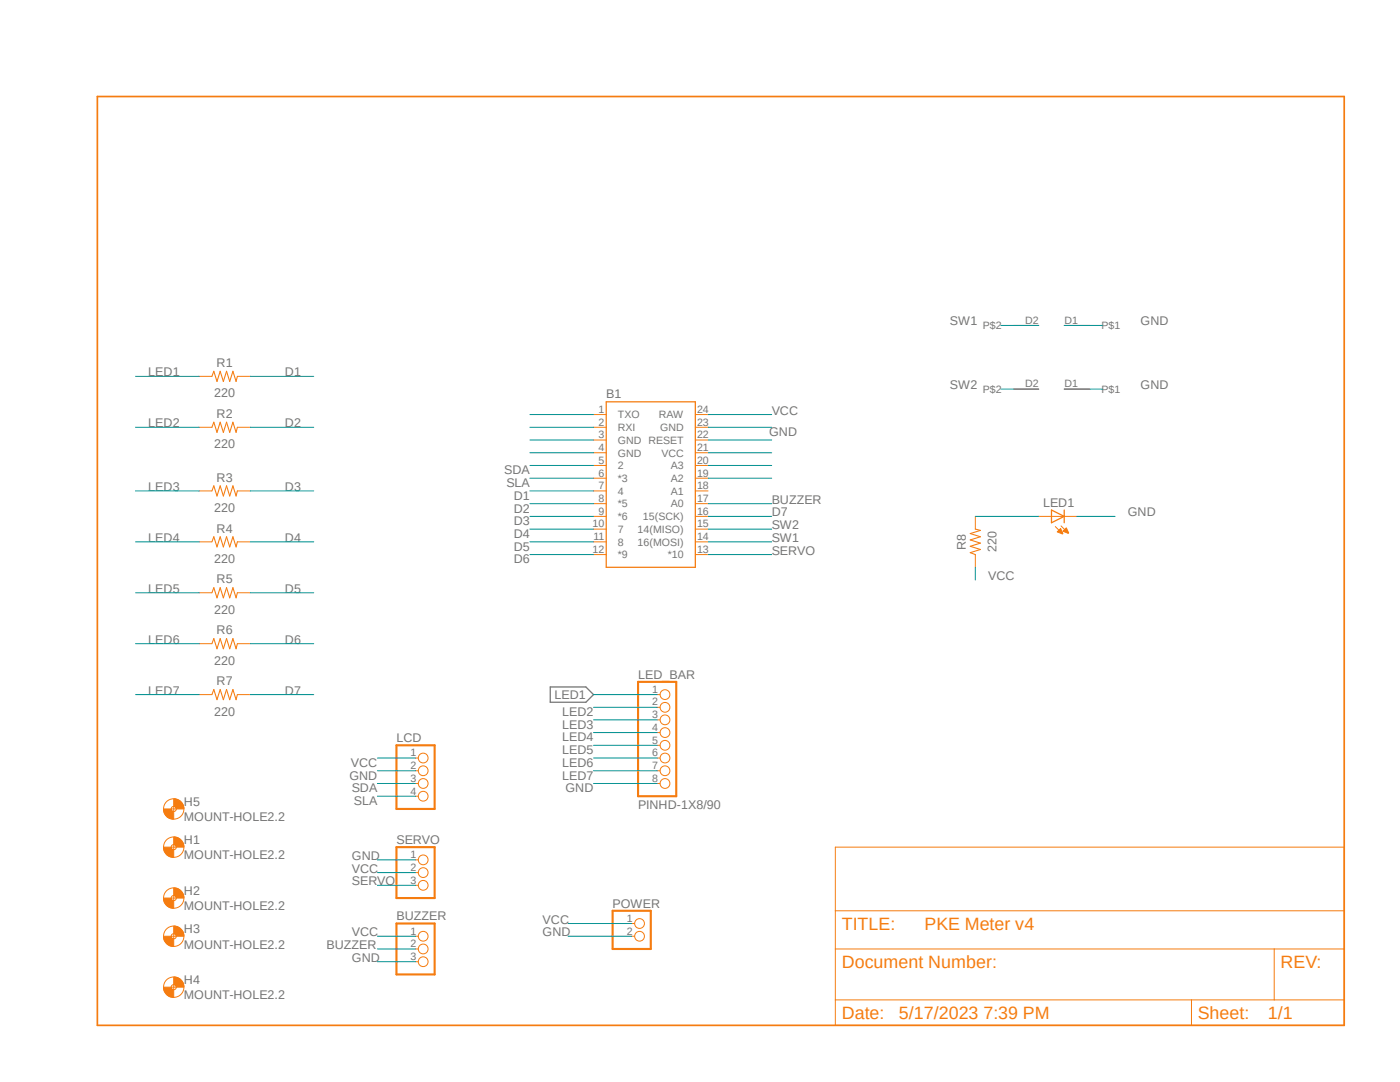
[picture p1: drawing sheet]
<svg xmlns="http://www.w3.org/2000/svg" width="279mm" height="216mm" viewBox="0 0 279 216" stroke-linecap="round" stroke-linejoin="round" font-family="sans-serif">
<path d="M18.9 18.9l249.7 186.2M268.6 18.9l-249.7 186.2" fill="none" stroke="#fff" stroke-width=".2"/>
<path d="M109.8 137.1h7.1l1.5 1.5-1.5 1.5h-7.1z" fill="none" stroke="#757575" stroke-width=".25"/>
<path d="M121 80.2h17.8v33h-17.8z" fill="none" stroke="#f57c10" stroke-width=".25"/>
<g fill="none" stroke="#f57c10" stroke-width=".2">
<path d="M39.8 75.1h2.5M47.4 75.1h2.5M39.8 98h2.5M39.8 85.3h2.5M47.4 98h2.5M47.4 85.3h2.5M118.4 92.9h2.6M118.4 95.4h2.6M118.4 98h2.6M118.4 90.3h2.6M118.4 85.3h2.6M118.4 82.7h2.6"/>
<path d="M118.4 87.8h2.6M138.8 92.9h2.5M138.8 95.4h2.5M138.8 98h2.5M138.8 90.3h2.5M138.8 85.3h2.5M138.8 82.7h2.5M138.8 87.8h2.5M39.8 108.1h2.5M39.8 118.3h2.5M47.4 108.1h2.5M47.4 118.3h2.5"/>
<path d="M118.4 100.5h2.6M118.4 103h2.6M118.4 105.6h2.6M118.4 108.1h2.6M118.4 110.7h2.6M138.8 100.5h2.5M138.8 103h2.5M138.8 105.6h2.5M138.8 108.1h2.5M138.8 110.7h2.5M39.8 128.4h2.5M39.8 138.6h2.5"/>
<path d="M47.4 128.4h2.5M47.4 138.6h2.5M82.9 171.6h.6M82.9 174.1h.6M82.9 176.7h.6M82.9 186.8h.6M82.9 189.4h.6M82.9 191.9h.6"/>
<circle cx="84.5" cy="176.7" r=".98"/>
<circle cx="84.5" cy="171.6" r=".98"/>
<circle cx="84.5" cy="174.1" r=".98"/>
<circle cx="84.5" cy="191.9" r=".98"/>
<circle cx="84.5" cy="186.8" r=".98"/>
<circle cx="84.5" cy="189.4" r=".98"/>
</g>
<path d="M42.3 75.1l.4-1 .6 2 .6-2 .7 2 .6-2 .6 2 .7-2 .6 2 .3-1M42.3 85.3l.4-1.1 .6 2.1 .6-2.1 .7 2.1 .6-2.1 .6 2.1 .7-2.1 .6 2.1 .3-1M42.3 98l.4-1.1 .6 2.1 .6-2.1 .7 2.1 .6-2.1 .6 2.1 .7-2.1 .6 2.1 .3-1M42.3 108.1l.4-1 .6 2 .6-2 .7 2 .6-2 .6 2 .7-2 .6 2 .3-1M42.3 118.3l.4-1 .6 2 .6-2 .7 2 .6-2 .6 2 .7-2 .6 2 .3-1M42.3 128.4l.4-1 .6 2.1 .6-2.1 .7 2.1 .6-2.1 .6 2.1 .7-2.1 .6 2.1 .3-1.1M42.3 138.6l.4-1 .6 2 .6-2 .7 2 .6-2 .6 2 .7-2 .6 2 .3-1" fill="none" stroke="#f57c10" stroke-width=".21"/>
<path d="M79.1 169h7.6v10.2h-7.6zM79.1 184.3h7.6v10.1h-7.6z" fill="none" stroke="#f57c10" stroke-width=".42"/>
<path d="M34.7 167a2.05 2.05 0 0 1 2 2h-1.5l-.3-.4-.2-.1z" fill-rule="evenodd" fill="#f57c10"/>
<path d="M34.7 167a2.05 2.05 0 0 1 2 2h-1.5l-.3-.4-.2-.1z" fill="none" stroke="#f57c10" stroke-width=".2"/>
<path d="M32.6 169h1.6a.45 .45 0 0 0 .5 .5v1.6a1.92 1.92 0 0 1-2.1-2.1z" fill-rule="evenodd" fill="#f57c10"/>
<g fill="none" stroke="#f57c10" stroke-width=".2">
<path d="M32.6 169h1.6a.45 .45 0 0 0 .5 .5v1.6a1.92 1.92 0 0 1-2.1-2.1zM34.2 169h1M34.7 168.5v1"/>
<circle cx="34.7" cy="169" r="2.04"/>
<circle cx="34.7" cy="169" r=".51"/>
</g>
<path d="M34.7 177.2a2.05 2.05 0 0 1 2 2h-1.5l-.1-.2-.4-.3z" fill-rule="evenodd" fill="#f57c10"/>
<path d="M34.7 177.2a2.05 2.05 0 0 1 2 2h-1.5l-.1-.2-.4-.3z" fill="none" stroke="#f57c10" stroke-width=".2"/>
<path d="M32.6 179.2h1.6a.45 .45 0 0 0 .5 .5v1.5a1.99 1.99 0 0 1-2.1-2z" fill-rule="evenodd" fill="#f57c10"/>
<g fill="none" stroke="#f57c10" stroke-width=".2">
<path d="M32.6 179.2h1.6a.45 .45 0 0 0 .5 .5v1.5a1.99 1.99 0 0 1-2.1-2zM34.2 179.2h1M34.7 178.7v1"/>
<circle cx="34.7" cy="179.2" r="2.04"/>
<circle cx="34.7" cy="179.2" r=".51"/>
</g>
<path d="M34.7 184.8a2.05 2.05 0 0 1 2 2h-1.5l-.1-.2-.4-.3z" fill-rule="evenodd" fill="#f57c10"/>
<path d="M34.7 184.8a2.05 2.05 0 0 1 2 2h-1.5l-.1-.2-.4-.3z" fill="none" stroke="#f57c10" stroke-width=".2"/>
<path d="M32.6 186.8h1.6a.5 .5 0 0 0 .5 .5v1.5a1.99 1.99 0 0 1-2.1-2z" fill-rule="evenodd" fill="#f57c10"/>
<g fill="none" stroke="#f57c10" stroke-width=".2">
<path d="M32.6 186.8h1.6a.5 .5 0 0 0 .5 .5v1.5a1.99 1.99 0 0 1-2.1-2zM34.2 186.8h1M34.7 186.3v1"/>
<circle cx="34.7" cy="186.8" r="2.04"/>
<circle cx="34.7" cy="186.8" r=".51"/>
</g>
<path d="M34.7 194.9a1.97 1.97 0 0 1 2 2.1h-1.5a.5 .5 0 0 0-.5-.5z" fill-rule="evenodd" fill="#f57c10"/>
<path d="M34.7 194.9a1.97 1.97 0 0 1 2 2.1h-1.5a.5 .5 0 0 0-.5-.5z" fill="none" stroke="#f57c10" stroke-width=".2"/>
<path d="M32.6 197h1.6a.5 .5 0 0 0 .5 .5v1.5a1.99 1.99 0 0 1-2.1-2z" fill-rule="evenodd" fill="#f57c10"/>
<g fill="none" stroke="#f57c10" stroke-width=".2">
<path d="M82.9 151.3h.6M82.9 153.8h.6M82.9 156.3h.6M82.9 158.9h.6M32.6 197h1.6a.5 .5 0 0 0 .5 .5v1.5a1.99 1.99 0 0 1-2.1-2zM34.2 197h1M34.7 196.5v1"/>
<circle cx="84.5" cy="158.9" r=".98"/>
<circle cx="84.5" cy="153.8" r=".98"/>
<circle cx="84.5" cy="151.3" r=".98"/>
<circle cx="84.5" cy="156.3" r=".98"/>
<circle cx="34.7" cy="197" r="2.04"/>
<circle cx="34.7" cy="197" r=".51"/>
</g>
<path d="M79.1 148.7h7.6v12.7h-7.6z" fill="none" stroke="#f57c10" stroke-width=".42"/>
<path d="M34.7 159.4a2.05 2.05 0 0 1 2 2h-1.5l-.3-.4-.2-.1z" fill-rule="evenodd" fill="#f57c10"/>
<path d="M34.7 159.4a2.05 2.05 0 0 1 2 2h-1.5l-.3-.4-.2-.1z" fill="none" stroke="#f57c10" stroke-width=".2"/>
<path d="M32.6 161.4h1.6a.45 .45 0 0 0 .5 .5v1.5a1.92 1.92 0 0 1-2.1-2z" fill-rule="evenodd" fill="#f57c10"/>
<g fill="none" stroke="#f57c10" stroke-width=".2">
<path d="M202.3 64.9h5M202.3 77.6h5M212.4 64.9h5.1M212.4 77.6h5.1M194.6 103v2.6M194.6 110.7v2.5M207.3 103h7.6M210.6 105.1l1.4 1.4M211.8 104.9l1.3 1.4M131.1 138.6h.6M131.1 141.1h.6M131.1 143.6h.6"/>
<path d="M131.1 146.2h.6M131.1 148.7h.6M131.1 151.3h.6M131.1 153.8h.6M131.1 156.3h.6M32.6 161.4h1.6a.45 .45 0 0 0 .5 .5v1.5a1.92 1.92 0 0 1-2.1-2zM34.2 161.4h1M34.7 160.9v1M166.7 169h101.6v35.6h-101.6zM126.1 184.3h.5M126.1 186.8h.5M166.7 189.4h101.6"/>
<path d="M166.7 199.5h101.6M166.7 181.7h101.6M237.8 199.5v5.1M254.3 189.4v10.1"/>
<circle cx="132.7" cy="138.6" r=".98"/>
<circle cx="132.7" cy="141.1" r=".98"/>
<circle cx="132.7" cy="143.6" r=".98"/>
<circle cx="132.7" cy="146.2" r=".98"/>
<circle cx="132.7" cy="148.7" r=".98"/>
<circle cx="132.7" cy="153.8" r=".98"/>
<circle cx="132.7" cy="151.3" r=".98"/>
<circle cx="132.7" cy="156.3" r=".98"/>
<circle cx="34.7" cy="161.4" r="2.04"/>
<circle cx="34.7" cy="161.4" r=".51"/>
<circle cx="127.6" cy="186.8" r=".98"/>
<circle cx="127.6" cy="184.3" r=".98"/>
</g>
<path d="M19.4 19.3h248.9v185.3h-248.9z" fill="none" stroke="#f57c10" stroke-width=".34"/>
<path d="M127.3 136.1h7.7v22.8h-7.7zM122.3 181.7h7.6v7.7h-7.6z" fill="none" stroke="#f57c10" stroke-width=".42"/>
<path d="M194.6 105.6l1.1 .2-2.1 .7 2.1 .6-2.1 .6 2.1 .7-2.1 .6 2.1 .6-2.1 .7 1 .4" fill="none" stroke="#f57c10" stroke-width=".21"/>
<path d="M209.8 101.8l2.6 1.2-2.6 1.3zM212.4 101.8v2.5" fill="none" stroke="#f57c10" stroke-width=".25"/>
<path d="M211 106.1l.7-.6 .4 1-.1 .1z" fill-rule="evenodd" fill="#f57c10"/>
<path d="M211 106.1l.7-.6 .4 1-.1 .1z" fill="none" stroke="#f57c10" stroke-width=".2"/>
<path d="M212.8 105.3l.5 1-.1 .1-1.1-.4z" fill-rule="evenodd" fill="#f57c10"/>
<path d="M212.8 105.3l.5 1-.1 .1-1.1-.4z" fill="none" stroke="#f57c10" stroke-width=".2"/>
<g fill="none" stroke="#009292" stroke-width=".2">
<path d="M27.1 75.1h12.7M49.9 75.1h12.7M199.7 64.9h7.6M199.7 77.6h7.6M212.4 64.9h7.6M212.4 77.6h7.6M27.1 98h12.7M27.1 85.3h12.7M49.9 98h12.7M49.9 85.3h12.7M105.7 98h12.7M105.7 85.3h12.7"/>
<path d="M105.7 95.4h12.7M105.7 92.9h12.7M105.7 90.3h12.7M105.7 82.7h12.7M105.7 87.8h12.7M141.3 85.3h12.7M141.3 95.4h12.7M141.3 92.9h12.7M141.3 90.3h12.7M141.3 82.7h12.7M141.3 87.8h12.7M27.1 108.1h12.7"/>
<path d="M27.1 118.3h12.7M49.9 108.1h12.7M49.9 118.3h12.7M105.7 100.5h12.7M105.7 103h12.7M105.7 108.1h12.7M105.7 105.6h12.7M105.7 110.7h12.7M141.3 100.5h12.7M141.3 103h12.7M141.3 108.1h12.7M141.3 105.6h12.7"/>
<path d="M141.3 110.7h12.7M194.6 103h12.7M194.6 113.2v2.5M214.9 103h7.6M27.1 138.6h12.7M27.1 128.4h12.7M49.9 138.6h12.7M49.9 128.4h12.7M118.4 138.6h12.7M75.3 153.8h7.6M75.3 151.3h7.6M75.3 156.3h7.6"/>
<path d="M75.3 158.9h7.6M118.4 141.1h12.7M118.4 143.6h12.7M118.4 153.8h12.7M118.4 146.2h12.7M118.4 148.7h12.7M118.4 151.3h12.7M118.4 156.3h12.7M75.3 174.1h7.6M75.3 171.6h7.6M75.3 176.7h7.6M75.3 186.8h7.6"/>
<path d="M75.3 191.9h7.6M75.3 189.4h7.6M113.4 184.3h12.7M113.4 186.8h12.7"/>
</g>
<g font-size="3.6" fill="#f57c10">
<text x="168" y="185.5">TITLE:</text>
<text x="184.5" y="185.5">PKE Meter v4</text>
<text x="168" y="193.2">Document Number:</text>
<text x="255.6" y="193.2">REV:</text>
<text x="168" y="203.3">Date:</text>
<text x="179.4" y="203.3">5/17/2023 7:39 PM</text>
<text x="239.1" y="203.3">Sheet:</text>
<text x="253" y="203.3">1/1</text>
</g>
<g font-size="2.5" fill="#757575">
<text x="189.6" y="64.9">SW1</text>
<text x="227.6" y="64.9">GND</text>
<text x="29.6" y="75.1">LED1</text>
<text x="43.2" y="73.2">R1</text>
<text x="56.9" y="75.1">D1</text>
<text x="189.6" y="77.6">SW2</text>
<text x="227.6" y="77.6">GND</text>
<text x="42.8" y="79.3">220</text>
<text x="43.2" y="83.4">R2</text>
<text x="121" y="79.4">B1</text>
<text x="154" y="82.7">VCC</text>
<text x="29.6" y="85.3">LED2</text>
<text x="42.8" y="89.5">220</text>
<text x="56.9" y="85.3">D2</text>
<text x="153.5" y="87">GND</text>
<text x="100.6" y="94.7">SDA</text>
<text x="29.6" y="98">LED3</text>
<text x="43.2" y="96.1">R3</text>
<text x="56.9" y="98">D3</text>
<text x="101.1" y="97.2">SLA</text>
<text x="102.5" y="99.7">D1</text>
<text x="154" y="100.5">BUZZER</text>
<text x="208.2" y="101.3">LED1</text>
<text x="42.8" y="102.2">220</text>
<text x="43.2" y="106.3">R4</text>
<text x="102.5" y="102.3">D2</text>
<text x="102.5" y="104.8">D3</text>
<text x="102.5" y="107.4">D4</text>
<text x="154" y="103">D7</text>
<text x="154" y="105.6">SW2</text>
<text x="225.1" y="103">GND</text>
<text x="29.6" y="108.1">LED4</text>
<text x="42.8" y="112.3">220</text>
<text x="56.9" y="108.1">D4</text>
<text x="102.5" y="109.9">D5</text>
<text x="102.5" y="112.4">D6</text>
<text x="154" y="108.1">SW1</text>
<text x="154" y="110.7">SERVO</text>
<text x="192.7" y="109.7" transform="rotate(-90 192.7 109.7)">R8</text>
<text x="198.8" y="110.2" transform="rotate(-90 198.8 110.2)">220</text>
<text x="29.6" y="118.3">LED5</text>
<text x="43.2" y="116.4">R5</text>
<text x="56.9" y="118.3">D5</text>
<text x="197.2" y="115.7">VCC</text>
<text x="42.8" y="122.5">220</text>
<text x="29.6" y="128.4">LED6</text>
<text x="43.2" y="126.5">R6</text>
<text x="56.9" y="128.4">D6</text>
<text x="42.8" y="132.6">220</text>
<text x="43.2" y="136.7">R7</text>
<text x="127.3" y="135.4">LED_BAR</text>
<text x="29.6" y="138.6">LED7</text>
<text x="42.8" y="142.8">220</text>
<text x="56.9" y="138.6">D7</text>
<text x="110.7" y="139.5">LED1</text>
<text x="112.2" y="142.9">LED2</text>
<text x="79.1" y="148.1">LCD</text>
<text x="112.2" y="145.5">LED3</text>
<text x="112.2" y="148">LED4</text>
<text x="69.7" y="155.6">GND</text>
<text x="70" y="153">VCC</text>
<text x="112.2" y="155.6">LED7</text>
<text x="112.2" y="150.5">LED5</text>
<text x="112.2" y="153">LED6</text>
<text x="36.7" y="160.9">H5</text>
<text x="70.2" y="158.1">SDA</text>
<text x="70.6" y="160.7">SLA</text>
<text x="112.9" y="158.1">GND</text>
<text x="127.3" y="161.4">PINHD-1X8/90</text>
<text x="36.7" y="163.9">MOUNT-HOLE2.2</text>
<text x="36.7" y="171.5">MOUNT-HOLE2.2</text>
<text x="36.7" y="168.4">H1</text>
<text x="70.2" y="171.6">GND</text>
<text x="79.1" y="168.4">SERVO</text>
<text x="36.7" y="178.6">H2</text>
<text x="70.2" y="174.1">VCC</text>
<text x="70.2" y="176.7">SERVO</text>
<text x="36.7" y="181.7">MOUNT-HOLE2.2</text>
<text x="79.1" y="183.6">BUZZER</text>
<text x="108.3" y="184.3">VCC</text>
<text x="122.3" y="181.1">POWER</text>
<text x="36.7" y="189.3">MOUNT-HOLE2.2</text>
<text x="36.7" y="186.2">H3</text>
<text x="65.2" y="189.4">BUZZER</text>
<text x="70.2" y="186.8">VCC</text>
<text x="70.2" y="191.9">GND</text>
<text x="108.3" y="186.8">GND</text>
<text x="36.7" y="196.4">H4</text>
<text x="36.7" y="199.4">MOUNT-HOLE2.2</text>
</g>
<g font-size="2.1" fill="#757575">
<text x="196.1" y="65.7">P$2</text>
<text x="204.6" y="64.6">D2</text>
<text x="212.4" y="64.6">D1</text>
<text x="219.8" y="65.7">P$1</text>
<text x="204.6" y="77.3">D2</text>
<text x="212.4" y="77.3">D1</text>
<text x="119.5" y="82.4">1</text>
<text x="123.3" y="83.5">TXO</text>
<text x="131.5" y="83.5">RAW</text>
<text x="139.1" y="82.4">24</text>
<text x="196.1" y="78.4">P$2</text>
<text x="219.8" y="78.4">P$1</text>
<text x="119.5" y="87.5">3</text>
<text x="119.5" y="84.9">2</text>
<text x="123.3" y="88.6">GND RESET</text>
<text x="123.3" y="86">RXI</text>
<text x="131.7" y="86">GND</text>
<text x="139.1" y="84.9">23</text>
<text x="139.1" y="87.5">22</text>
<text x="119.5" y="92.5">5</text>
<text x="119.5" y="95.1">6</text>
<text x="119.5" y="90">4</text>
<text x="123.3" y="93.6">2</text>
<text x="123.3" y="91.1">GND</text>
<text x="132" y="91.1">VCC</text>
<text x="133.9" y="93.6">A3</text>
<text x="139.1" y="95.1">19</text>
<text x="139.1" y="92.5">20</text>
<text x="139.1" y="90">21</text>
<text x="119.5" y="97.6">7</text>
<text x="119.5" y="100.2">8</text>
<text x="123.3" y="96.2">*3</text>
<text x="123.3" y="98.7">4</text>
<text x="123.3" y="101.3">*5</text>
<text x="133.9" y="101.3">A0</text>
<text x="133.9" y="98.7">A1</text>
<text x="133.9" y="96.2">A2</text>
<text x="139.1" y="100.2">17</text>
<text x="139.1" y="97.6">18</text>
<text x="118.3" y="105.2">10</text>
<text x="118.4" y="107.8">11</text>
<text x="119.5" y="102.7">9</text>
<text x="123.3" y="103.8">*6</text>
<text x="123.3" y="106.3">7</text>
<text x="127.3" y="106.3">14(MISO)</text>
<text x="128.3" y="103.8">15(SCK)</text>
<text x="139.1" y="107.8">14</text>
<text x="139.1" y="105.2">15</text>
<text x="139.1" y="102.7">16</text>
<text x="118.3" y="110.3">12</text>
<text x="123.3" y="108.9">8</text>
<text x="123.3" y="111.4">*9</text>
<text x="127.3" y="108.9">16(MOSI)</text>
<text x="133.3" y="111.4">*10</text>
<text x="139.1" y="110.3">13</text>
<text x="130.2" y="138.2">1</text>
<text x="130.2" y="140.8">2</text>
<text x="130.2" y="143.3">3</text>
<text x="130.2" y="145.8">4</text>
<text x="130.2" y="148.4">5</text>
<text x="81.9" y="150.9">1</text>
<text x="81.9" y="153.5">2</text>
<text x="81.9" y="156">3</text>
<text x="130.2" y="150.9">6</text>
<text x="130.2" y="153.5">7</text>
<text x="130.2" y="156">8</text>
<text x="81.9" y="158.5">4</text>
<text x="81.9" y="171.2">1</text>
<text x="81.9" y="173.8">2</text>
<text x="81.9" y="176.3">3</text>
<text x="125.1" y="183.9">1</text>
<text x="81.9" y="186.5">1</text>
<text x="81.9" y="189">2</text>
<text x="81.9" y="191.6">3</text>
<text x="125.1" y="186.5">2</text>
</g>
</svg>
